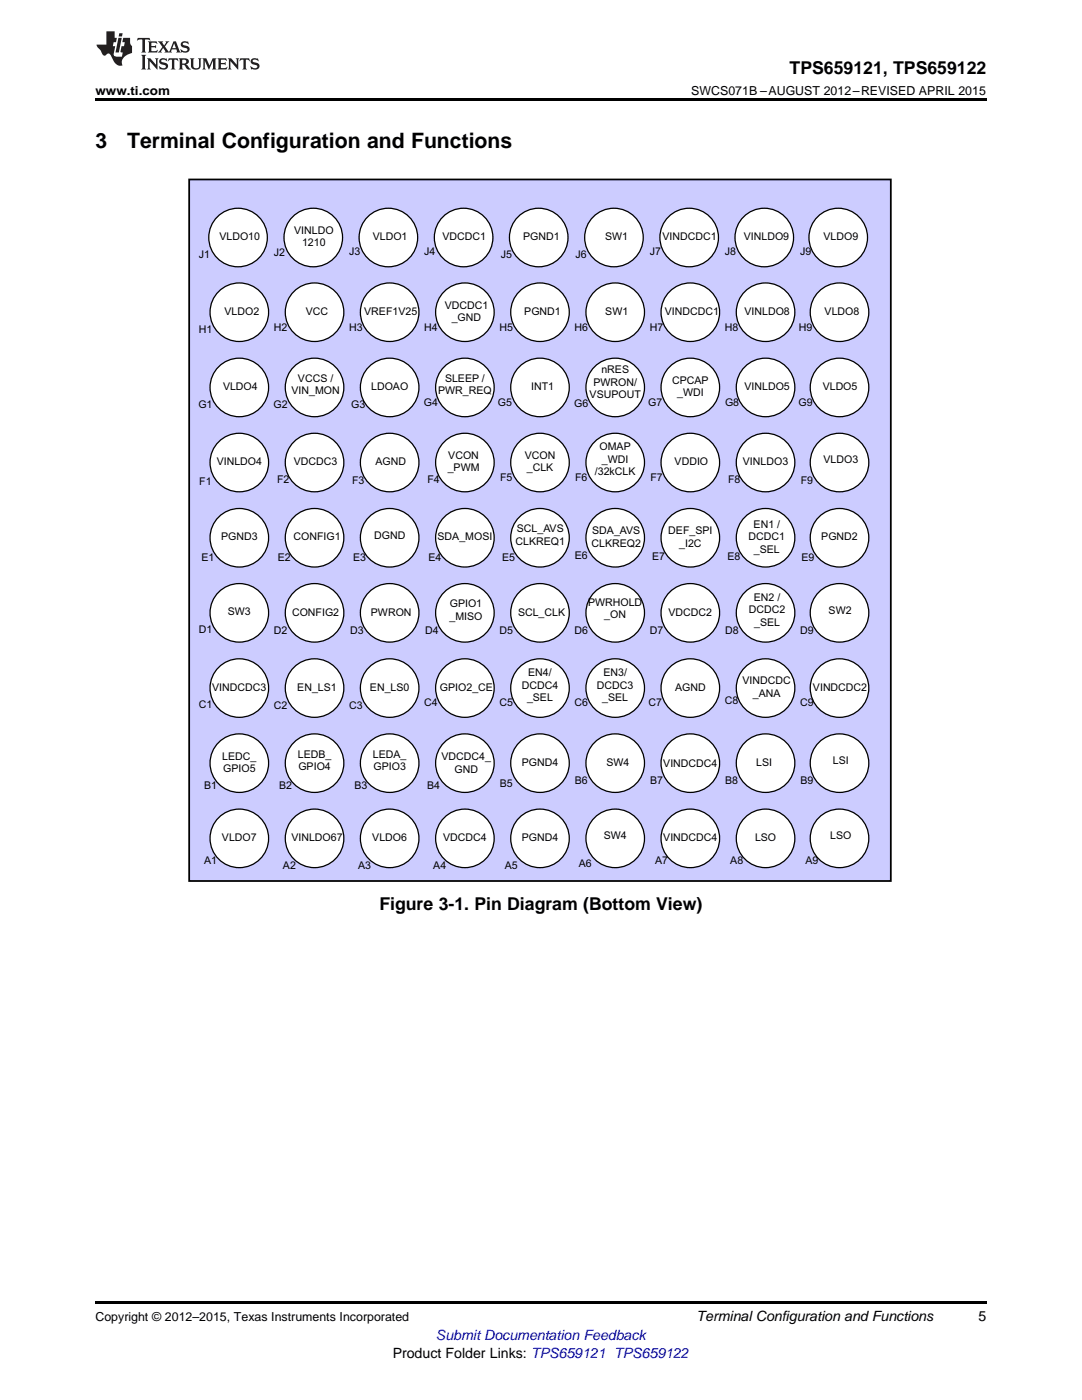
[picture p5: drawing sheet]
<svg xmlns="http://www.w3.org/2000/svg" width="216mm" height="279mm" viewBox="0 0 216 279" stroke-linecap="round" stroke-linejoin="round" font-family="sans-serif">
<path d="M19 259.7h177.8v.5h-177.8z" fill="#000"/>
<path d="M37.7 35.8h140.1v140h-140.1z" fill-rule="evenodd" fill="#ccf"/>
<path d="M37.7 35.8h140.1v140h-140.1z" fill="none" stroke="#000" stroke-width=".35"/>
<circle cx="47.8" cy="167.3" r="5.8" fill="#fff"/>
<circle cx="47.8" cy="167.3" r="5.8" fill="none" stroke="#000" stroke-width=".25"/>
<circle cx="62.8" cy="167.3" r="5.8" fill="#fff"/>
<circle cx="62.8" cy="167.3" r="5.8" fill="none" stroke="#000" stroke-width=".25"/>
<circle cx="77.8" cy="167.3" r="5.8" fill="#fff"/>
<circle cx="77.8" cy="167.3" r="5.8" fill="none" stroke="#000" stroke-width=".25"/>
<circle cx="92.8" cy="167.3" r="5.8" fill="#fff"/>
<circle cx="92.8" cy="167.3" r="5.8" fill="none" stroke="#000" stroke-width=".25"/>
<circle cx="47.8" cy="152.3" r="5.8" fill="#fff"/>
<circle cx="47.8" cy="152.3" r="5.8" fill="none" stroke="#000" stroke-width=".25"/>
<circle cx="62.8" cy="152.3" r="5.8" fill="#fff"/>
<circle cx="62.8" cy="152.3" r="5.8" fill="none" stroke="#000" stroke-width=".25"/>
<circle cx="77.8" cy="152.3" r="5.8" fill="#fff"/>
<circle cx="77.8" cy="152.3" r="5.8" fill="none" stroke="#000" stroke-width=".25"/>
<circle cx="92.8" cy="152.3" r="5.8" fill="#fff"/>
<circle cx="92.8" cy="152.3" r="5.8" fill="none" stroke="#000" stroke-width=".25"/>
<circle cx="47.8" cy="137.3" r="5.8" fill="#fff"/>
<circle cx="47.8" cy="137.3" r="5.8" fill="none" stroke="#000" stroke-width=".25"/>
<circle cx="62.8" cy="137.3" r="5.8" fill="#fff"/>
<circle cx="62.8" cy="137.3" r="5.8" fill="none" stroke="#000" stroke-width=".25"/>
<circle cx="77.8" cy="137.3" r="5.8" fill="#fff"/>
<circle cx="77.8" cy="137.3" r="5.8" fill="none" stroke="#000" stroke-width=".25"/>
<circle cx="92.8" cy="137.3" r="5.8" fill="#fff"/>
<circle cx="92.8" cy="137.3" r="5.8" fill="none" stroke="#000" stroke-width=".25"/>
<circle cx="47.8" cy="122.3" r="5.8" fill="#fff"/>
<circle cx="47.8" cy="122.3" r="5.8" fill="none" stroke="#000" stroke-width=".25"/>
<circle cx="62.8" cy="122.3" r="5.8" fill="#fff"/>
<circle cx="62.8" cy="122.3" r="5.8" fill="none" stroke="#000" stroke-width=".25"/>
<circle cx="77.8" cy="122.3" r="5.8" fill="#fff"/>
<circle cx="77.8" cy="122.3" r="5.8" fill="none" stroke="#000" stroke-width=".25"/>
<circle cx="92.8" cy="122.3" r="5.8" fill="#fff"/>
<circle cx="92.8" cy="122.3" r="5.8" fill="none" stroke="#000" stroke-width=".25"/>
<circle cx="107.7" cy="167.3" r="5.8" fill="#fff"/>
<circle cx="107.7" cy="167.3" r="5.8" fill="none" stroke="#000" stroke-width=".25"/>
<circle cx="122.8" cy="167.3" r="5.8" fill="#fff"/>
<circle cx="122.8" cy="167.3" r="5.8" fill="none" stroke="#000" stroke-width=".25"/>
<circle cx="137.7" cy="167.3" r="5.8" fill="#fff"/>
<circle cx="137.7" cy="167.3" r="5.8" fill="none" stroke="#000" stroke-width=".25"/>
<circle cx="152.8" cy="167.3" r="5.8" fill="#fff"/>
<circle cx="152.8" cy="167.3" r="5.8" fill="none" stroke="#000" stroke-width=".25"/>
<circle cx="107.7" cy="152.3" r="5.8" fill="#fff"/>
<circle cx="107.7" cy="152.3" r="5.8" fill="none" stroke="#000" stroke-width=".25"/>
<circle cx="122.8" cy="152.3" r="5.8" fill="#fff"/>
<circle cx="122.8" cy="152.3" r="5.8" fill="none" stroke="#000" stroke-width=".25"/>
<circle cx="137.7" cy="152.3" r="5.8" fill="#fff"/>
<circle cx="137.7" cy="152.3" r="5.8" fill="none" stroke="#000" stroke-width=".25"/>
<circle cx="152.8" cy="152.3" r="5.8" fill="#fff"/>
<circle cx="152.8" cy="152.3" r="5.8" fill="none" stroke="#000" stroke-width=".25"/>
<circle cx="107.7" cy="137.3" r="5.8" fill="#fff"/>
<circle cx="107.7" cy="137.3" r="5.8" fill="none" stroke="#000" stroke-width=".25"/>
<circle cx="122.8" cy="137.3" r="5.8" fill="#fff"/>
<circle cx="122.8" cy="137.3" r="5.8" fill="none" stroke="#000" stroke-width=".25"/>
<circle cx="137.7" cy="137.3" r="5.8" fill="#fff"/>
<circle cx="137.7" cy="137.3" r="5.8" fill="none" stroke="#000" stroke-width=".25"/>
<circle cx="152.8" cy="137.3" r="5.8" fill="#fff"/>
<circle cx="152.8" cy="137.3" r="5.8" fill="none" stroke="#000" stroke-width=".25"/>
<circle cx="107.7" cy="122.3" r="5.8" fill="#fff"/>
<circle cx="107.7" cy="122.3" r="5.8" fill="none" stroke="#000" stroke-width=".25"/>
<circle cx="122.8" cy="122.3" r="5.8" fill="#fff"/>
<circle cx="122.8" cy="122.3" r="5.8" fill="none" stroke="#000" stroke-width=".25"/>
<circle cx="137.7" cy="122.3" r="5.8" fill="#fff"/>
<circle cx="137.7" cy="122.3" r="5.8" fill="none" stroke="#000" stroke-width=".25"/>
<circle cx="152.8" cy="122.3" r="5.8" fill="#fff"/>
<circle cx="152.8" cy="122.3" r="5.8" fill="none" stroke="#000" stroke-width=".25"/>
<circle cx="167.5" cy="167.3" r="5.8" fill="#fff"/>
<circle cx="167.5" cy="167.3" r="5.8" fill="none" stroke="#000" stroke-width=".25"/>
<circle cx="167.5" cy="152.3" r="5.8" fill="#fff"/>
<circle cx="167.5" cy="152.3" r="5.8" fill="none" stroke="#000" stroke-width=".25"/>
<circle cx="167.5" cy="137.3" r="5.8" fill="#fff"/>
<circle cx="167.5" cy="137.3" r="5.8" fill="none" stroke="#000" stroke-width=".25"/>
<circle cx="167.5" cy="122.3" r="5.8" fill="#fff"/>
<circle cx="167.5" cy="122.3" r="5.8" fill="none" stroke="#000" stroke-width=".25"/>
<circle cx="47.8" cy="107.3" r="5.8" fill="#fff"/>
<circle cx="47.8" cy="107.3" r="5.8" fill="none" stroke="#000" stroke-width=".25"/>
<circle cx="62.8" cy="107.3" r="5.8" fill="#fff"/>
<circle cx="62.8" cy="107.3" r="5.8" fill="none" stroke="#000" stroke-width=".25"/>
<circle cx="77.8" cy="107.3" r="5.8" fill="#fff"/>
<circle cx="77.8" cy="107.3" r="5.8" fill="none" stroke="#000" stroke-width=".25"/>
<circle cx="92.8" cy="107.3" r="5.8" fill="#fff"/>
<circle cx="92.8" cy="107.3" r="5.8" fill="none" stroke="#000" stroke-width=".25"/>
<circle cx="47.8" cy="92.3" r="5.8" fill="#fff"/>
<circle cx="47.8" cy="92.3" r="5.8" fill="none" stroke="#000" stroke-width=".25"/>
<circle cx="62.8" cy="92.3" r="5.8" fill="#fff"/>
<circle cx="62.8" cy="92.3" r="5.8" fill="none" stroke="#000" stroke-width=".25"/>
<circle cx="77.8" cy="92.3" r="5.8" fill="#fff"/>
<circle cx="77.8" cy="92.3" r="5.8" fill="none" stroke="#000" stroke-width=".25"/>
<circle cx="92.8" cy="92.3" r="5.8" fill="#fff"/>
<circle cx="92.8" cy="92.3" r="5.8" fill="none" stroke="#000" stroke-width=".25"/>
<circle cx="47.8" cy="77.3" r="5.8" fill="#fff"/>
<circle cx="47.8" cy="77.3" r="5.8" fill="none" stroke="#000" stroke-width=".25"/>
<circle cx="62.8" cy="77.3" r="5.8" fill="#fff"/>
<circle cx="62.8" cy="77.3" r="5.8" fill="none" stroke="#000" stroke-width=".25"/>
<circle cx="77.8" cy="77.3" r="5.8" fill="#fff"/>
<circle cx="77.8" cy="77.3" r="5.8" fill="none" stroke="#000" stroke-width=".25"/>
<circle cx="92.8" cy="77.3" r="5.8" fill="#fff"/>
<circle cx="92.8" cy="77.3" r="5.8" fill="none" stroke="#000" stroke-width=".25"/>
<circle cx="47.8" cy="62.3" r="5.8" fill="#fff"/>
<circle cx="47.8" cy="62.3" r="5.8" fill="none" stroke="#000" stroke-width=".25"/>
<circle cx="62.8" cy="62.3" r="5.8" fill="#fff"/>
<circle cx="62.8" cy="62.3" r="5.8" fill="none" stroke="#000" stroke-width=".25"/>
<circle cx="77.8" cy="62.3" r="5.8" fill="#fff"/>
<circle cx="77.8" cy="62.3" r="5.8" fill="none" stroke="#000" stroke-width=".25"/>
<circle cx="92.8" cy="62.3" r="5.8" fill="#fff"/>
<circle cx="92.8" cy="62.3" r="5.8" fill="none" stroke="#000" stroke-width=".25"/>
<circle cx="107.7" cy="107.3" r="5.8" fill="#fff"/>
<circle cx="107.7" cy="107.3" r="5.8" fill="none" stroke="#000" stroke-width=".25"/>
<circle cx="122.8" cy="107.3" r="5.8" fill="#fff"/>
<circle cx="122.8" cy="107.3" r="5.8" fill="none" stroke="#000" stroke-width=".25"/>
<circle cx="137.7" cy="107.3" r="5.8" fill="#fff"/>
<circle cx="137.7" cy="107.3" r="5.8" fill="none" stroke="#000" stroke-width=".25"/>
<circle cx="152.8" cy="107.3" r="5.8" fill="#fff"/>
<circle cx="152.8" cy="107.3" r="5.8" fill="none" stroke="#000" stroke-width=".25"/>
<circle cx="107.7" cy="92.3" r="5.8" fill="#fff"/>
<circle cx="107.7" cy="92.3" r="5.8" fill="none" stroke="#000" stroke-width=".25"/>
<circle cx="122.8" cy="92.3" r="5.8" fill="#fff"/>
<circle cx="122.8" cy="92.3" r="5.8" fill="none" stroke="#000" stroke-width=".25"/>
<circle cx="137.7" cy="92.3" r="5.8" fill="#fff"/>
<circle cx="137.7" cy="92.3" r="5.8" fill="none" stroke="#000" stroke-width=".25"/>
<circle cx="152.8" cy="92.3" r="5.8" fill="#fff"/>
<circle cx="152.8" cy="92.3" r="5.8" fill="none" stroke="#000" stroke-width=".25"/>
<circle cx="107.7" cy="77.3" r="5.8" fill="#fff"/>
<circle cx="107.7" cy="77.3" r="5.8" fill="none" stroke="#000" stroke-width=".25"/>
<circle cx="122.8" cy="77.3" r="5.8" fill="#fff"/>
<circle cx="122.8" cy="77.3" r="5.8" fill="none" stroke="#000" stroke-width=".25"/>
<circle cx="137.7" cy="77.3" r="5.8" fill="#fff"/>
<circle cx="137.7" cy="77.3" r="5.8" fill="none" stroke="#000" stroke-width=".25"/>
<circle cx="152.8" cy="77.3" r="5.8" fill="#fff"/>
<circle cx="152.8" cy="77.3" r="5.8" fill="none" stroke="#000" stroke-width=".25"/>
<circle cx="107.7" cy="62.3" r="5.8" fill="#fff"/>
<circle cx="107.7" cy="62.3" r="5.8" fill="none" stroke="#000" stroke-width=".25"/>
<circle cx="122.8" cy="62.3" r="5.8" fill="#fff"/>
<circle cx="122.8" cy="62.3" r="5.8" fill="none" stroke="#000" stroke-width=".25"/>
<circle cx="137.7" cy="62.3" r="5.8" fill="#fff"/>
<circle cx="137.7" cy="62.3" r="5.8" fill="none" stroke="#000" stroke-width=".25"/>
<circle cx="152.8" cy="62.3" r="5.8" fill="#fff"/>
<circle cx="152.8" cy="62.3" r="5.8" fill="none" stroke="#000" stroke-width=".25"/>
<circle cx="167.5" cy="107.3" r="5.8" fill="#fff"/>
<circle cx="167.5" cy="107.3" r="5.8" fill="none" stroke="#000" stroke-width=".25"/>
<circle cx="167.5" cy="92.3" r="5.8" fill="#fff"/>
<circle cx="167.5" cy="92.3" r="5.8" fill="none" stroke="#000" stroke-width=".25"/>
<circle cx="167.5" cy="77.3" r="5.8" fill="#fff"/>
<circle cx="167.5" cy="77.3" r="5.8" fill="none" stroke="#000" stroke-width=".25"/>
<circle cx="167.5" cy="62.3" r="5.8" fill="#fff"/>
<circle cx="167.5" cy="62.3" r="5.8" fill="none" stroke="#000" stroke-width=".25"/>
<circle cx="47.5" cy="47.4" r="5.8" fill="#fff"/>
<circle cx="47.5" cy="47.4" r="5.8" fill="none" stroke="#000" stroke-width=".25"/>
<circle cx="62.5" cy="47.4" r="5.8" fill="#fff"/>
<circle cx="62.5" cy="47.4" r="5.8" fill="none" stroke="#000" stroke-width=".25"/>
<circle cx="77.5" cy="47.4" r="5.8" fill="#fff"/>
<circle cx="77.5" cy="47.4" r="5.8" fill="none" stroke="#000" stroke-width=".25"/>
<circle cx="92.5" cy="47.4" r="5.8" fill="#fff"/>
<circle cx="92.5" cy="47.4" r="5.8" fill="none" stroke="#000" stroke-width=".25"/>
<circle cx="107.5" cy="47.4" r="5.8" fill="#fff"/>
<circle cx="107.5" cy="47.4" r="5.8" fill="none" stroke="#000" stroke-width=".25"/>
<circle cx="122.5" cy="47.4" r="5.8" fill="#fff"/>
<circle cx="122.5" cy="47.4" r="5.8" fill="none" stroke="#000" stroke-width=".25"/>
<circle cx="137.5" cy="47.4" r="5.8" fill="#fff"/>
<circle cx="137.5" cy="47.4" r="5.8" fill="none" stroke="#000" stroke-width=".25"/>
<circle cx="152.5" cy="47.4" r="5.8" fill="#fff"/>
<circle cx="152.5" cy="47.4" r="5.8" fill="none" stroke="#000" stroke-width=".25"/>
<circle cx="167.3" cy="47.4" r="5.8" fill="#fff"/>
<circle cx="167.3" cy="47.4" r="5.8" fill="none" stroke="#000" stroke-width=".25"/>
<path d="M19 19.5h177.8v.5h-177.8z" fill="#000"/>
<g fill="#231f20">
<path d="M27.5 7.6l-.1 .5 .4-.2h.6v.1v2.1l-.2 .4h1l-.3-.4v-2.1l.1-.1h.5l.5 .2-.2-.5zM29.5 8.3l.2 .3v1.5l-.2 .4h1.8l.2-.6a1.04 1.04 0 0 1-1.3 .2v-.7h.6l.3 .2v-.6l-.3 .2h-.6v-.6l.8-.1 .4 .3-.2-.5zM31.5 8.3l.9 1.1-.9 1.1h.8l-.2-.2 .5-.7 .4 .7-.2 .2h1.5l-.1-.2 .1-.4h.9l.1 .4-.2 .2h1l-.3-.3-.7-1.9h-.5l-.9 2-.8-1 .9-1h-.8l.1 .3-.3 .5-.4-.6 .2-.2zM34.7 8.6l.4 1h-.7zM36.3 8.4a.63 .63 0 0 0-.2 .7 .63 .63 0 0 0 .6 .4l.6 .2 .1 .2a.75 .75 0 0 1-.7 .4 .75 .75 0 0 1-.6-.5l.1 .7 .1-.1a1.11 1.11 0 0 0 1.5-.6 1.13 1.13 0 0 0-1.2-.8l-.1-.4a1.04 1.04 0 0 1 1.2 .2l-.2-.5-.1 .1-.5-.2zM28.2 10.9l.2 .4v2.2l-.2 .4h1l-.3-.4v-2.2l.3-.4zM29.3 11.6l.3 .4v1.5l-.3 .4h.8l-.2-.4v-1.3l1.5 1.7v-1.9l.2-.4h-.7l.2 .4v.9l-1.1-1.3zM32 11.8a.62 .62 0 0 0-.2 .7 .62 .62 0 0 0 .6 .4l.6 .1 .1 .3a.76 .76 0 0 1-.7 .3 .76 .76 0 0 1-.6-.4l.1 .7 .1-.1a1.11 1.11 0 0 0 1.5-.6 1.13 1.13 0 0 0-1.2-.8l-.1-.4a1.04 1.04 0 0 1 1.2 .2l-.2-.6-.1 .1-.5-.1zM33.7 11.6l-.2 .6a.61 .61 0 0 1 .8-.3v1.6l-.2 .4h.9l-.2-.4v-1.6a.63 .63 0 0 1 .8 .3l-.2-.6zM35.6 11.6l.3 .4v1.5l-.3 .4h1l-.2-.2v-.8l.5 .2a.76 .76 0 0 0 1.2 .7l-1-1a.58 .58 0 0 0 .6-.5 .58 .58 0 0 0-.5-.6zM36.4 11.9h.1a.45 .45 0 0 1 .5 .1 .45 .45 0 0 1 .1 .5l-.7 .2zM37.9 11.6l.2 .2a2.17 2.17 0 0 0 .3 1.9 .99 .99 0 0 0 1.6-.6v-1.1l.2-.4h-.7l.2 .2a1.92 1.92 0 0 1-.2 1.8 .6 .6 0 0 1-.9-.5v-1.1l.2-.4zM40.4 11.6l.2 .4v1.5l-.2 .4h.7l-.2-.4v-1.4l.8 1.8 .8-1.8v1.4l-.2 .4h.9l-.2-.4v-1.5l.2-.4h-.8l-.6 1.5-.6-1.5zM43.4 11.6l.2 .4v1.5l-.2 .4h1.8l.2-.6a1.04 1.04 0 0 1-1.3 .1v-.6h.5l.4 .2v-.6l-.4 .2h-.5v-.7h.8l.3 .3-.1-.6zM45.5 11.6l.2 .4v1.5l-.2 .4h.7l-.2-.4v-1.3l1.5 1.7v-1.9l.2-.4h-.7l.2 .4v.9l-1.1-1.3zM47.9 11.6l-.1 .6a.61 .61 0 0 1 .8-.3v1.6l-.3 .4h1l-.3-.4 .1-1.6a.63 .63 0 0 1 .7 .3l-.1-.6zM50.2 11.8a.62 .62 0 0 0-.2 .7 .62 .62 0 0 0 .6 .4l.6 .1 .2 .3a.76 .76 0 0 1-.8 .3 .76 .76 0 0 1-.6-.4l.1 .7 .2-.1a1.11 1.11 0 0 0 1.5-.6 1.13 1.13 0 0 0-1.3-.8l-.1-.4a1.04 1.04 0 0 1 1.2 .2l-.1-.6-.2 .1-.5-.1z"/>
<path d="M21.2 6.3v2.6h-1.9l.1 .4 .7 .9a.91 .91 0 0 0 1 .8 .56 .56 0 0 1 .5-.3 .56 .56 0 0 1 .5 .3l.4 .8a1.53 1.53 0 0 0 1.9 1.2 1.54 1.54 0 0 1 1-2.1l.9-.3v-1.4a1.52 1.52 0 0 1-.3-1.6h-1.4l-.2 .8h.5l-.2 .8h-.4l-.2 1v.2l.4 .1-.2 .8a1.93 1.93 0 0 1-1.6-.3l.3-1.8h-.5l.2-.8h.4l.2-.8h-.4v-1.3zM23.6 7.6l-.6 2.9h.7l.6-2.9zM23.8 6.6l-.1 .7h.6l.2-.7z"/>
</g>
<g font-size="4.2">
<text x="19" y="29.6">3</text>
<text x="25.4" y="29.6">Terminal Configuration and Functions</text>
</g>
<g font-size="3.5">
<text x="157.6" y="14.8">TPS659121, TPS659122</text>
<text x="75.7" y="181.6">Figure 3-1. Pin Diagram (Bottom View)</text>
</g>
<g font-size="2.8">
<text x="139" y="263.6">Terminal Configuration and Functions</text>
<text x="195.3" y="263.6">5</text>
<text x="78.4" y="270.9">Product Folder Links: TPS659121 TPS659122</text>
</g>
<text font-size="2.8" fill="#00f" x="87" y="267.4">Submit Documentation Feedback</text>
<g font-size="2.5">
<text x="19" y="19">www.ti.com</text>
<text x="137.9" y="19">SWCS071B –AUGUST 2012–REVISED APRIL 2015</text>
<text x="19" y="263.6">Copyright © 2012–2015, Texas Instruments Incorporated</text>
</g>
<g font-size="2.1">
<text x="43.8" y="47.9">VLDO10</text>
<text x="58.7" y="46.7">VINLDO</text>
<text x="74.4" y="47.9">VLDO1</text>
<text x="88.3" y="47.9">VDCDC1</text>
<text x="104.4" y="47.9">PGND1</text>
<text x="120.7" y="47.9">SW1</text>
<text x="132.2" y="47.9">VINDCDC1</text>
<text x="148.4" y="47.9">VINLDO9</text>
<text x="164.3" y="47.9">VLDO9</text>
<text x="39.7" y="51.5">J1</text>
<text x="54.6" y="51">J2</text>
<text x="60.3" y="49.2">1210</text>
<text x="69.6" y="51">J3</text>
<text x="84.6" y="51">J4</text>
<text x="100" y="51.5">J5</text>
<text x="114.8" y="51.5">J6</text>
<text x="129.6" y="51">J7</text>
<text x="144.6" y="51">J8</text>
<text x="159.6" y="51">J9</text>
<text x="44.8" y="62.8">VLDO2</text>
<text x="54.7" y="66">H2</text>
<text x="61" y="62.8">VCC</text>
<text x="69.6" y="66">H3</text>
<text x="72.7" y="62.8">VREF1V25</text>
<text x="84.7" y="66">H4</text>
<text x="88.7" y="61.6">VDCDC1</text>
<text x="90.1" y="64.1">_GND</text>
<text x="99.7" y="66">H5</text>
<text x="104.6" y="62.8">PGND1</text>
<text x="114.7" y="66">H6</text>
<text x="120.8" y="62.8">SW1</text>
<text x="129.7" y="66">H7</text>
<text x="132.7" y="62.8">VINDCDC1</text>
<text x="144.6" y="66">H8</text>
<text x="148.5" y="62.8">VINLDO8</text>
<text x="159.4" y="66">H9</text>
<text x="164.5" y="62.8">VLDO8</text>
<text x="39.6" y="66.4">H1</text>
<text x="44.5" y="77.8">VLDO4</text>
<text x="59.5" y="76.2">VCCS /</text>
<text x="74.1" y="77.8">LDOAO</text>
<text x="88.8" y="76.2">SLEEP /</text>
<text x="106" y="77.8">INT1</text>
<text x="118.4" y="77">PWRON/</text>
<text x="120" y="74.5">nRES</text>
<text x="134.1" y="76.6">CPCAP</text>
<text x="148.5" y="77.8">VINLDO5</text>
<text x="164.2" y="77.8">VLDO5</text>
<text x="39.6" y="81.4">G1</text>
<text x="54.6" y="81.4">G2</text>
<text x="58.2" y="78.7">VIN_MON</text>
<text x="70.1" y="81.5">G3</text>
<text x="84.6" y="81">G4</text>
<text x="87.4" y="78.7">PWR_REQ</text>
<text x="99.4" y="81">G5</text>
<text x="114.6" y="81.1">G6</text>
<text x="117.7" y="79.4">VSUPOUT</text>
<text x="129.3" y="81">G7</text>
<text x="135.1" y="79.1">_WDI</text>
<text x="144.7" y="81">G8</text>
<text x="159.3" y="81">G9</text>
<text x="119.6" y="89.8">OMAP</text>
<text x="43.2" y="92.8">VINLDO4</text>
<text x="58.6" y="92.8">VDCDC3</text>
<text x="74.9" y="92.8">AGND</text>
<text x="89.3" y="94.1">_PWM</text>
<text x="89.5" y="91.6">VCON</text>
<text x="99.8" y="96">F5</text>
<text x="104.7" y="91.6">VCON</text>
<text x="105.1" y="94.1">_CLK</text>
<text x="114.8" y="96">F6</text>
<text x="118.7" y="94.8">/32kCLK</text>
<text x="120.1" y="92.3">_WDI</text>
<text x="129.8" y="96">F7</text>
<text x="134.6" y="92.8">VDDIO</text>
<text x="148.2" y="92.8">VINLDO3</text>
<text x="164.3" y="92.5">VLDO3</text>
<text x="39.8" y="96.8">F1</text>
<text x="55.3" y="96.5">F2</text>
<text x="70.3" y="96.5">F3</text>
<text x="85.3" y="96.5">F4</text>
<text x="145.3" y="96.5">F8</text>
<text x="159.8" y="96.5">F9</text>
<text x="44.1" y="107.8">PGND3</text>
<text x="58.6" y="107.8">CONFIG1</text>
<text x="74.6" y="107.6">DGND</text>
<text x="87.3" y="107.8">SDA_MOSI</text>
<text x="103.1" y="106.2">SCL_AVS</text>
<text x="118.2" y="106.6">SDA_AVS</text>
<text x="133.3" y="106.6">DEF_SPI</text>
<text x="149.4" y="107.8">DCDC1</text>
<text x="150.4" y="105.3">EN1 /</text>
<text x="163.9" y="107.8">PGND2</text>
<text x="40.2" y="112">E1</text>
<text x="55.5" y="112">E2</text>
<text x="70.5" y="112">E3</text>
<text x="85.5" y="112">E4</text>
<text x="100.2" y="112">E5</text>
<text x="102.9" y="108.7">CLKREQ1</text>
<text x="114.7" y="111.5">E6</text>
<text x="118" y="109.1">CLKREQ2</text>
<text x="130.1" y="111.7">E7</text>
<text x="135.5" y="109.1">_I2C</text>
<text x="145.2" y="111.7">E8</text>
<text x="150.4" y="110.3">_SEL</text>
<text x="159.9" y="112">E9</text>
<text x="150.4" y="119.9">EN2 /</text>
<text x="45.4" y="122.6">SW3</text>
<text x="58.3" y="122.9">CONFIG2</text>
<text x="74" y="122.9">PWRON</text>
<text x="89.7" y="123.7">_MISO</text>
<text x="89.7" y="121.2">GPIO1</text>
<text x="103.4" y="122.9">SCL_CLK</text>
<text x="117.3" y="120.9">PWRHOLD</text>
<text x="120.6" y="123.4">_ON</text>
<text x="133.4" y="122.9">VDCDC2</text>
<text x="149.4" y="122.4">DCDC2</text>
<text x="150.5" y="124.9">_SEL</text>
<text x="165.3" y="122.5">SW2</text>
<text x="39.6" y="126.4">D1</text>
<text x="54.7" y="126.5">D2</text>
<text x="69.8" y="126.5">D3</text>
<text x="84.9" y="126.5">D4</text>
<text x="99.7" y="126.5">D5</text>
<text x="114.7" y="126.5">D6</text>
<text x="129.7" y="126.5">D7</text>
<text x="144.7" y="126.5">D8</text>
<text x="159.7" y="126.5">D9</text>
<text x="42.3" y="137.8">VINDCDC3</text>
<text x="59.3" y="137.8">EN_LS1</text>
<text x="73.8" y="137.8">EN_LS0</text>
<text x="87.8" y="137.8">GPIO2_CE</text>
<text x="104.1" y="137.4">DCDC4</text>
<text x="105.4" y="134.9">EN4/</text>
<text x="119.1" y="137.5">DCDC3</text>
<text x="120.4" y="135">EN3/</text>
<text x="134.7" y="137.8">AGND</text>
<text x="148.2" y="136.6">VINDCDC</text>
<text x="162.2" y="137.8">VINDCDC2</text>
<text x="39.6" y="141.4">C1</text>
<text x="54.7" y="141.4">C2</text>
<text x="69.6" y="141.4">C3</text>
<text x="84.7" y="141">C4</text>
<text x="99.7" y="141">C5</text>
<text x="105.2" y="139.9">_SEL</text>
<text x="114.7" y="141">C6</text>
<text x="120.2" y="140">_SEL</text>
<text x="129.4" y="141">C7</text>
<text x="144.6" y="140.5">C8</text>
<text x="150.2" y="139.1">_ANA</text>
<text x="159.7" y="141">C9</text>
<text x="44.4" y="151.6">LEDC_</text>
<text x="44.5" y="154.1">GPIO5</text>
<text x="59.4" y="151.2">LEDB_</text>
<text x="59.5" y="153.7">GPIO4</text>
<text x="74.4" y="151.2">LEDA_</text>
<text x="74.5" y="153.7">GPIO3</text>
<text x="88.1" y="151.7">VDCDC4_</text>
<text x="90.7" y="154.2">GND</text>
<text x="104.1" y="152.8">PGND4</text>
<text x="121" y="152.8">SW4</text>
<text x="132.3" y="153">VINDCDC4</text>
<text x="150.9" y="152.8">LSI</text>
<text x="166.2" y="152.5">LSI</text>
<text x="40.7" y="157.5">B1</text>
<text x="55.7" y="157.5">B2</text>
<text x="70.7" y="157.5">B3</text>
<text x="85.2" y="157.4">B4</text>
<text x="99.7" y="157.1">B5</text>
<text x="114.7" y="156.5">B6</text>
<text x="129.7" y="156.5">B7</text>
<text x="144.7" y="156.5">B8</text>
<text x="159.7" y="156.5">B9</text>
<text x="44.3" y="167.8">VLDO7</text>
<text x="58.1" y="167.8">VINLDO67</text>
<text x="74.3" y="167.8">VLDO6</text>
<text x="88.4" y="167.8">VDCDC4</text>
<text x="104.1" y="167.8">PGND4</text>
<text x="120.5" y="167.5">SW4</text>
<text x="132.3" y="167.8">VINDCDC4</text>
<text x="150.7" y="167.8">LSO</text>
<text x="165.7" y="167.5">LSO</text>
<text x="40.7" y="172.5">A1</text>
<text x="56.5" y="173.5">A2</text>
<text x="71.5" y="173.5">A3</text>
<text x="86.5" y="173.5">A4</text>
<text x="100.7" y="173.5">A5</text>
<text x="115.5" y="173">A6</text>
<text x="130.7" y="172.5">A7</text>
<text x="145.7" y="172.5">A8</text>
<text x="160.7" y="172.5">A9</text>
</g>
</svg>
